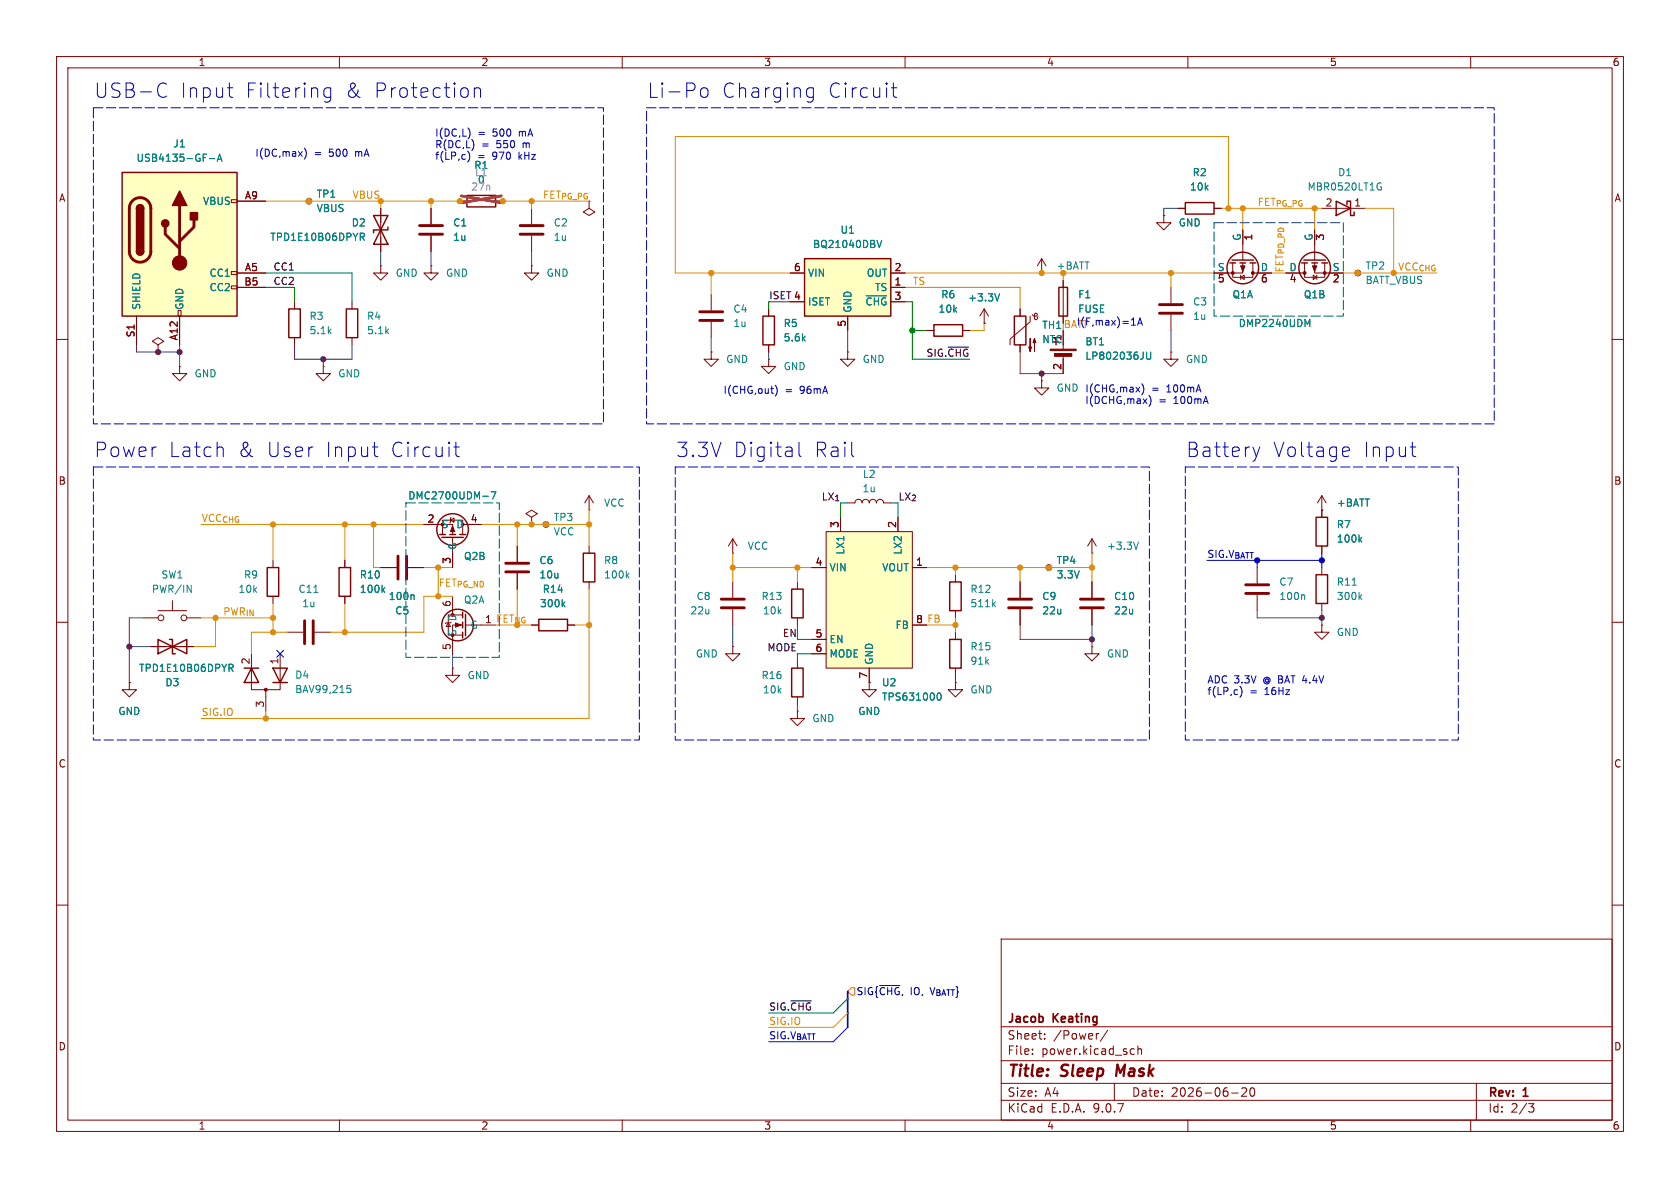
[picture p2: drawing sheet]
<svg xmlns="http://www.w3.org/2000/svg" width="297mm" height="210mm" viewBox="0 0 297 210" stroke-linecap="round" stroke-linejoin="round" font-family="sans-serif">
<g fill="none" stroke="#840000" stroke-width=".18">
<path d="M10 10h277v190h-277zM12 12h273v186h-273zM60 10v2M110 10v2M160 10v2M210 10v2M260 10v2M76.2 36.8v2.8M52.1 53.3v1.3M52.1 59.7v1.3M76.2 41.7v2.8M125.7 52.1v2.8"/>
<path d="M125.7 56.9v2.8M135.9 54.6v1.3M10 60h2M27.9 61l1.1-.7-1.1-.6-1 .6 1 .7v1.2M27.9 62.2h.1M57.1 64.8v1.2h1.3l-1.3 1.3-1.2-1.3h1.2M57.1 64.8h.1M125.7 62.2v1.3h1.3l-1.3 1.3-1.2-1.3h1.2M125.7 62.2h.1M135.9 61v1.2M149.9 62.2v1.3h1.2l-1.2 1.3-1.3-1.3h1.3M149.9 62.2h.1"/>
<path d="M285 60h2M10 110h2M168.9 101.6v1.3M168.9 108v1.2M222.2 100.3v2.8M222.2 105.2v2.8M233.7 100.3v1.3M233.7 106.7v1.3M285 110h2M10 160h2M177 166h108v32h-108zM285 160h2"/>
<path d="M60 198v2M110 198v2M160 198v2M177 194.5h108M177 191.5h108M177 187.5h108M177 181.5h108M182.5 186.3v.1M182.5 185.5v.1M184.7 183.6v.1M184.7 182.8v.1M194.2 182.7l-.2 .1"/>
<path d="M195.8 182.1l-1.3 2M197 191.5v3M200.1 185.4l.4 .1M200.5 186.3l-.4 .1M201.2 185.5l.2-.1 .3 .1 .1 .9M201.2 184.9v1.5M210 198v2M217.7 193.2h1.2M219.5 192.4l.6-.1 .2 .1 .1 .3-.9 1.1h.9M221.1 192.4l.2-.1a.81 .81 0 0 1 .6 .6 .81 .81 0 0 1-.3 .8l-.1 .1a.81 .81 0 0 1-.4-1.4zM260 198v2M261 191.5v6.5"/>
<path d="M270.2 195.1h1l-.5 .6 .4 .1 .1 .5-.3 .3h-.4"/>
</g>
<path d="M197.6 188.2l-.3 2" fill="none" stroke="#840000" stroke-width=".4"/>
<path d="M74.2 39.9h4M74.2 41.4h4M123.7 55.1h4.1M123.7 56.6h4.1M220.2 103.4h4.1M220.2 104.9h4.1" fill="none" stroke="#840000" stroke-width=".51"/>
<path d="M51.1 54.6h2v5.1h-2zM134.9 55.9h2v5.1h-2zM167.9 102.9h2v5.1h-2zM232.7 101.6h2v5.1h-2z" fill="none" stroke="#840000" stroke-width=".25"/>
<path d="M175.6 106.8l.4 .5M176 106.4l-.5 .5M230.5 105.1l.1 .2v.7M239.1 103.4h.7M240.4 105.5l.3 .5M240.7 105.1l-.4 .5" fill="none" stroke="#008484" stroke-width=".18"/>
<path d="M142.2 45.7h15.3v10.2h-15.3z" fill="#ffffc2"/>
<g fill="none" stroke="#840000" stroke-width=".25">
<path d="M66 38.1l2.6 5.1h-2.6l2.6-5.1zM82.5 34.5h5.1v2.1h-5.1zM209.5 35.8h5.1v2h-5.1zM236.2 35.6l2.6 1.2-2.6 1.3zM238.1 36.2v-.6h.7v2.5h.6v-.6M68.6 40.1v.5h-2.6v.5M142.2 45.7h15.3v10.2h-15.3zM165.1 57.4h5.1v2h-5.1zM179.3 55.9h2.1v5.1h-2.1zM187.2 50.8h1.5v5.1h-1.5zM217.4 46.5h1M217.8 46h3.8"/>
<path d="M219.2 46.5h1M221 46.5h1M77.7 94.5h1M78.1 95h3.8M79.5 94.5h1M81.3 94.5h1M103.1 97.8h2.1v5.1h-2.1zM27.9 113l5.1 2.6v-2.6l-5.1 2.6zM30 113h.5v2.6h.5M43.2 118.1h2.5M44.4 118.1l1.3 2.6h-2.5zM47.2 100.3h2.1v5.1h-2.1z"/>
<path d="M48.3 118.1h2.5l-1.3 2.6zM59.9 100.3h2.1v5.1h-2.1zM81.8 108.2v1M81.8 110v1M81.8 111.8v1M82.3 108.6v3.8M95.2 109.5h5.1v2h-5.1zM48.3 120.7h2.5"/>
<circle cx="219.7" cy="47.4" r="2.79"/>
<circle cx="80" cy="93.6" r="2.79"/>
<circle cx="80.9" cy="110.5" r="2.79"/>
</g>
<g fill="none" stroke="#840000" stroke-width=".18">
<path d="M54.6 35.6h.1M67.3 36.8v7.7M81.3 35.6h1.2M87.6 35.6h1.3M94 36.8v2.8M205.7 38.1v1.3h1.3l-1.3 1.2-1.2-1.2h1.2M205.7 38.1h.1M208.3 36.8h1.2M214.6 36.8h1.3M233.7 36.8h7.6M67.3 47v1.3h1.3l-1.3 1.2-1.3-1.2h1.3M67.3 47h.1"/>
<path d="M94 47v1.3h1.2l-1.2 1.2-1.3-1.2h1.3M94 47h.1M94 41.7v2.8M139.7 48.3h2.5M139.7 53.3h2.5M149.9 55.9v2.5M157.5 48.3h2.5M157.5 53.3h2.5M157.5 50.8h2.5M163.8 58.4h1.3M170.2 58.4h1.2M174 57.2h.1"/>
<path d="M174 54.6l-.8 1.3M174 54.6l.8 1.3M174 54.6v2.6M180.3 54.6v1.3M182.1 55.9v1l-3.5 3v1.1M182.5 55.6l.3 .3h.3l.2-.1 .1-.3-.3-.1-.2 .2v.7l.1 .2 .3-.1 .2-.4M184.1 48.3h.1M184.1 45.7l-.7 1.3M184.1 45.7l.8 1.3M184.1 45.7v2.6M188 49.5v7.7M188 58.4v3.3"/>
<path d="M207 50.8v2.8M207 55.6v2.8M217.9 46.5v2.5h3.6v-2.5M219.3 49l.7-.4v.8zM219.3 48.6v.8M219.7 46.5v1.8h-5.1M219.7 40.6v5.4M221.5 48.3h3.3M240 48.3h.1M135.9 63.5v1.3h1.3l-1.3 1.2-1.3-1.2h1.3M135.9 63.5h.1M180.3 61v1.2"/>
<path d="M184.1 67.3v1.3h1.3l-1.3 1.3-1.2-1.3h1.2M184.1 67.3h.1M188 62.7v3.3M207 62.2v1.3h1.3l-1.3 1.3-1.3-1.3h1.3M207 62.2h.1M48.3 99.1v1.2M61 99.1v1.2M74.9 92.7h5.1v1.8M78.2 94.5v-2.6h3.6v2.6M79.6 91.9l.7-.3v.7zM79.8 91.4l-.2 .2v.7l-.1 .2M80 95v5.3"/>
<path d="M81.8 92.7h3.3M91.4 96.5v2.8M94 91.4l1-.6-1-.6-1 .6 1 .6v1.3M94 92.7h.1M96.5 92.7h.1M104.1 96.5v1.3M25.4 109.2h2.5M26.7 114.3h7.6M27.9 108h5.1M30.5 106.2v1.8M33 109.2h2.6M44.4 115.6v6.3h5.1v-6.3"/>
<path d="M48.3 105.4v1.3M50.8 111.8h2.8M55.6 111.8h2.8M61 105.4v1.3M67.3 100.3h2.8M72.1 100.3h2.8M79.2 110.1l.4 .6h-.7zM79.8 110l-.2 .1h-.7l-.2 .1M80 118.1v1.3h1.3l-1.3 1.3-1.3-1.3h1.3M80 118.1h.1M80 105.4v3.3M81.8 108.7h-2.6v3.6h2.6"/>
<path d="M81.8 110.5h-1.8v5.1M82.3 110.5h5.3M91.4 101.3v2.8M100.3 110.5h1.3M104.1 102.9v1.2M22.9 120.7v1.2h1.2l-1.2 1.3-1.3-1.3h1.3M22.9 120.7h.1M47 121.9v3.8"/>
<circle cx="54.6" cy="35.6" r=".51"/>
<circle cx="240" cy="48.3" r=".51"/>
<circle cx="96.5" cy="92.7" r=".51"/>
<circle cx="28.4" cy="109.2" r=".51"/>
<circle cx="32.5" cy="109.2" r=".51"/>
</g>
<g fill="none" stroke="#008484" stroke-width=".18">
<path d="M243.7 32.4h.5M244 33.1h.2v.4l-.2 .1-.3-.1M63.7 41.2h.5l.2 .3-.1 .3-.6 .1M64 41.9l.4 .6M153.1 52.3h3.6M155 42.5l.5 1.3 .4-1.3M176.7 51.9l-.4 1.3M231.1 57.4l.5-.9v1.2M202.7 62.2v1.1l.2 .2 .4-.1 .1-.1v-1.1M85.4 87.7h.9M86.8 86.9h.9l-.6 1.3M33.1 103.4l.7 1.3v-1.3"/>
<path d="M40.5 117.4h.5l.2 .3-.1 .3-.6 .1M40.8 118.1l.4 .6M55.5 104.7h.7M67.7 104.2l.3 .5M68 103.9l-.5 .5M73 105.1l.2 .2v.7M99.5 106.8l.4 .5M99.9 106.4l-.5 .5M110.8 101.7l.4 .5M111.2 101.3l-.5 .5M61.4 121.2h.6M61.5 121.6h.3l.2 .3-.1 .5h-.4"/>
</g>
<path d="M91.9 39.9h4.1M91.9 41.4h4.1M205 53.8h4M205 55.4h4M70.4 98.3v4.1M71.9 98.3v4.1M89.4 99.6h4.1M53.8 109.7v4.1M55.4 109.7v4.1M89.4 101.1h4.1" fill="none" stroke="#840000" stroke-width=".51"/>
<path d="M81.3 35.6h1.2a.64 .64 0 0 1 .7-.7 .64 .64 0 0 1 .6 .7 .64 .64 0 0 1 .7-.7 .64 .64 0 0 1 .6 .7 .64 .64 0 0 1 .6-.7 .64 .64 0 0 1 .7 .7 .64 .64 0 0 1 .6-.7 .64 .64 0 0 1 .6 .7h1.3" fill="none" stroke="#a1a1a1" stroke-width=".18"/>
<path d="M81.6 34.6l7 1.3M88.6 34.6l-7 1.3" fill="none" stroke="#ff2626" stroke-width=".46"/>
<g fill="#840000" stroke="#840000" stroke-width=".18">
<path d="M80.5 110.1l1 .4-1 .4z"/>
<path d="M219.3 47h.8l-.4 1z"/>
<path d="M185.7 61.7h4.5v.3h-4.5z"/>
<path d="M186.4 62.5h3.1v.5h-3.1z"/>
<path d="M80 93l.4 1h-.8z"/>
<path d="M182.9 59.8l.2 .8h-.5l.3-.8v2.3z"/>
<path d="M182.1 59.8v2.3l-.2-.8h.5l-.3 .8z"/>
<circle cx="221.5" cy="48.3" r=".25"/>
<circle cx="217.9" cy="48.3" r=".25"/>
<circle cx="47" cy="121.9" r=".25"/>
</g>
<path d="M21.6 30.5h20.3v25.4h-20.3z" fill="#ffffc2"/>
<g fill="none" stroke="#840000" stroke-width=".18">
<path d="M40.9 35.3h1v.5h-1zM41.9 35.6h5.1M24.1 55.9v5.1M31.5 54.9h.5v1h-.5zM31.7 55.9v5.1M40.9 48h1v.5h-1zM40.9 50.5h1v.6h-1zM41.9 48.3h5.1M41.9 50.8h5.1M76.2 47v1.3h1.3l-1.3 1.2-1.3-1.2h1.3M76.2 47h.1M227.3 48.3h3.3"/>
<path d="M230.6 46.5v2.5h3.6v-2.5M232.2 48.6l.6 .4-.6 .4zM232.4 46.5v1.8h5.1M232.4 40.6v5.4M232.8 48.6v.8M31.7 64.8v1.2h1.3l-1.3 1.3-1.2-1.3h1.2M31.7 64.8h.1M104.1 90.2h.1M104.1 87.6l-.7 1.3M104.1 87.6l.8 1.3M104.1 87.6v2.6M233.7 90.2h.1"/>
<path d="M233.7 87.6l-.8 1.3M233.7 87.6l.7 1.3M233.7 87.6v3.8M233.7 96.5v1.3M180.3 102.9v2.8M180.3 107.7v2.8M185.4 100.3h.1M233.7 110.5v1.3h1.2l-1.2 1.2-1.3-1.2h1.3M233.7 110.5h.1"/>
<circle cx="185.4" cy="100.3" r=".51"/>
</g>
<g fill="none" stroke="#840000" stroke-width=".25">
<path d="M21.6 30.5h20.3v25.4h-20.3zM24.1 36.8a.64 .64 0 0 1 .7-.6 .64 .64 0 0 1 .6 .6M24.1 44.5a.64 .64 0 0 0 .7 .6 .64 .64 0 0 0 .6-.6M230.1 46.5h1M230.5 46h3.8M231.9 46.5h1M233.7 46.5h1M232.7 91.4h2v5.1h-2z"/>
<circle cx="232.4" cy="47.4" r="2.79"/>
</g>
<path d="M23.4 35.5a1.9 1.9 0 0 1 2.1-.4 1.9 1.9 0 0 1 1.2 1.7v7.7a1.91 1.91 0 0 1-1.9 1.8 1.91 1.91 0 0 1-1.9-1.8v-7.8l.1-.7zM31.7 36.3v10.2M34.3 38.9v1.2l-2.6 2.6M29.2 40.1v1.3l2.5 2.5M178.3 107.4h4.1M178.3 105.9h4.1" fill="none" stroke="#840000" stroke-width=".51"/>
<g fill="#840000" stroke="#840000" stroke-width=".25">
<path d="M24.1 36.8h1.3v7.7h-1.3z"/>
<path d="M24.3 36.4a.64 .64 0 0 1 .7-.2 .64 .64 0 0 1 .4 .6h-1.3z"/>
<path d="M24.1 44.5h1.3a.64 .64 0 0 1-.6 .6 .64 .64 0 0 1-.7-.6z"/>
<path d="M31.7 33.8l1.3 2.5h-2.5z"/>
<path d="M33.7 37.6h1.2v1.3h-1.2z"/>
<circle cx="29.2" cy="39.5" r=".63"/>
</g>
<g fill="#840000" stroke="#840000" stroke-width=".18">
<path d="M232 47h.8l-.4 1z"/>
<circle cx="31.7" cy="46.5" r="1.27"/>
<circle cx="230.6" cy="48.3" r=".25"/>
<circle cx="234.2" cy="48.3" r=".25"/>
</g>
<path d="M37 28h1M38.4 28.5l.4-1.3 .4 1.3M38.5 28.2h.6M240.4 95.3l.3 .5M240.7 95l-.4 .5" fill="none" stroke="#008484" stroke-width=".18"/>
<path d="M146 94h15.3v24.1h-15.3z" fill="#ffffc2"/>
<g fill="none" stroke="#840000" stroke-width=".18">
<path d="M41.9 35.6h5.1M54.6 35.6h.1M67.3 36.8v2.6M76.2 36.8v2.8M81.3 35.6h1.2M87.6 35.6h1.3M104.1 35.6v1.2l1.1 .7-1.1 .6-1-.6 1-.7M205.7 38.1h.1M208.3 36.8h1.2M214.6 36.8h1.3M24.1 55.9v5.1M31.7 55.9v5.1"/>
<path d="M41.9 48.3h5.1M41.9 50.8h5.1M62.2 53.3v1.3M62.2 59.7v1.3M67.3 41.9v2.6M76.2 41.7v2.8M135.9 54.6v1.3M139.7 48.3h2.5M139.7 53.3h2.5M149.9 55.9v2.5M157.5 48.3h2.5M157.5 53.3h2.5"/>
<path d="M157.5 50.8h2.5M163.8 58.4h1.3M170.2 58.4h1.2M174 57.2h.1M180.3 54.6v1.3M188 49.5v1.3M188 55.9v1.3M188 58.4v2.6M214.6 48.3h2.6M219.7 40.6v2.6M222.2 48.3h2.6M227.3 48.3h2.6"/>
<path d="M232.4 40.6v2.6M234.9 48.3h2.6M27.9 62.2h.1M135.9 61v1.2M180.3 61v1.2M188 63.5v2.5M61 99.1v1.2M74.9 92.7h2.6M80 97.8v2.5M82.5 92.7h2.6M91.4 96.5v2.8M129.5 97.8h.1"/>
<path d="M129.5 95.3l-.7 1.2M129.5 95.3l.8 1.2M129.5 95.3v2.5M146 94h15.3v24.1h-15.3zM148.6 91.4v2.6M149.9 88.9h1.2a.64 .64 0 0 1 .7-.6 .64 .64 0 0 1 .6 .6 .64 .64 0 0 1 .6-.6 .64 .64 0 0 1 .7 .6 .64 .64 0 0 1 .6-.6 .64 .64 0 0 1 .6 .6 .64 .64 0 0 1 .7-.6 .64 .64 0 0 1 .6 .6h1.3M158.7 91.4v2.6M193 97.8h.1M193 95.3l-.7 1.2M193 95.3l.8 1.2M193 95.3v2.5M233.7 90.2h.1"/>
<path d="M233.7 90.2v1.2M233.7 96.5v1.3M26.7 114.3h2.5M31.7 114.3h2.6M61 105.4v1.3M67.3 100.3h2.8M72.1 100.3h2.8M91.4 101.3v2.8M100.3 110.5h1.3M129.5 114.3v1.3h-1.2l1.2 1.2 1.3-1.2h-1.3M129.5 114.3h.1M129.5 102.9v2.8"/>
<path d="M129.5 107.7v2.8M141 102.9v1.2M141 109.2v1.3M141 116.8v1.3M143.5 100.3h2.5M143.5 113h2.5M143.5 115.6h2.5M153.7 118.1v2.6M161.3 100.3h2.5M161.3 110.5h2.5M168.9 111.8v1.2M168.9 118.1v1.3"/>
<path d="M180.3 102.9v2.8M180.3 107.7v2.8M185.4 100.3h.1M193 114.3v1.3h1.3l-1.3 1.2-1.2-1.2h1.2M193 114.3h.1M193 102.9v2.8M193 107.7v2.8M22.9 120.7h.1M141 125.7v1.3h1.2l-1.2 1.3-1.3-1.3h1.3M141 125.7h.1M141 123.2v1.3M153.7 120.7v1.2h1.2l-1.2 1.3-1.3-1.3h1.3"/>
<path d="M153.7 120.7h.1M168.9 120.7v1.2h1.3l-1.3 1.3-1.3-1.3h1.3M168.9 120.7h.1"/>
</g>
<g fill="none" stroke="#008484" stroke-width=".18">
<path d="M37 28h1M38.4 28.5l.4-1.3 .4 1.3M38.5 28.2h.6M63.7 41.2h.5l.2 .3-.1 .3-.6 .1M64 41.9l.4 .6M153.1 52.3h3.6M155 42.5l.5 1.3 .4-1.3M176.7 51.9l-.4 1.3M231.1 57.4l.5-.9v1.2M202.7 62.2v1.1l.2 .2 .4-.1 .1-.1v-1.1M85.4 87.7h.9M86.8 86.9h.9l-.6 1.3"/>
<path d="M201.3 95.8l-.5 1.3M240.4 95.3l.3 .5M240.7 95l-.4 .5M40.5 117.4h.5l.2 .3-.1 .3-.6 .1M40.8 118.1l.4 .6M67.7 104.2l.3 .5M68 103.9l-.5 .5M73 105.1l.2 .2v.7M99.5 106.8l.4 .5M99.9 106.4l-.5 .5M165.7 123l.1-.4 .2-.1a.68 .68 0 0 1 .4 .6 .68 .68 0 0 1-.4 .7l-.2-.2-.1-.3"/>
</g>
<path d="M61.2 54.6h2v5.1h-2zM140 118.1h2v5.1h-2zM140 104.1h2v5.1h-2zM167.9 113h2v5.1h-2z" fill="none" stroke="#840000" stroke-width=".25"/>
<path d="M127.5 107.4h4.1M127.5 105.9h4.1M191 107.4h4.1M191 105.9h4.1" fill="none" stroke="#840000" stroke-width=".51"/>
<path d="M48.9 115l1.2 1.2M50.1 115l-1.2 1.2M155.5 174.2h3.6" fill="none" stroke="#000084" stroke-width=".18"/>
<path d="M150.5 174.6h.6v1.3h-.6l-.6-.6z" fill="none" stroke="#848400" stroke-width=".18"/>
<path d="M167.6 61.4h3.6M139.8 176.9h3.6" fill="none" stroke="#000" stroke-width=".18"/>
<path d="M149.9 175.3v6.3" fill="none" stroke="#000084" stroke-width=".3"/>
<g fill="none" stroke="#484848" stroke-width=".18">
<path d="M208.3 36.8h-2.6v1.3M67.3 44.5v2.5M76.2 44.5v2.5M94 44.5v2.5M125.7 59.7v2.5M149.9 58.4v3.8M207 58.4v3.8M24.1 61v1.2h7.6M31.7 61v3.8M52.1 61v2.5h10.1v-2.5M57.1 63.5v1.3M135.9 62.2v1.3"/>
<path d="M180.3 62.2v3.8h7.7M184.1 66v1.3M22.9 114.3h3.8M25.4 109.2h-2.5v11.5M80 115.6v2.5M129.5 110.5v3.8M168.9 119.4v1.3M180.3 110.5v2.5h12.7M193 110.5v3.8M222.2 108v1.2h11.5M233.7 108v2.5M141 124.5v1.2"/>
</g>
<g fill="none" stroke="#dd8500" stroke-width=".18">
<path d="M47 35.6h34.3M67.3 35.6v1.2M76.2 35.6v1.2M88.9 35.6h15.2M94 35.6v1.2M215.9 36.8h16.5v3.8M217.2 36.8v-12.7h-97.8v24.2h20.3M219.7 36.8v3.8M241.3 36.8h5.1v11.5M125.7 48.3v3.8M160 48.3h54.6M160 50.8h20.3v3.8"/>
<path d="M174 57.2v1.2h-2.6M188 48.3v1.2M207 48.3v2.5M224.8 48.3h2.5M237.5 48.3h16.5M35.6 92.7h39.3M48.3 92.7v6.4M61 92.7v6.4M66 92.7v7.6h1.3M85.1 92.7h19M91.4 92.7v3.8M104.1 90.2v6.3"/>
<path d="M129.5 97.8v5.1M193 97.8v5.1M35.6 109.2h12.7M38.1 109.2v5.1h-3.8M48.3 106.7v5.1M50.8 111.8h-6.4v3.8M61 106.7v5.1M74.9 100.3h5.1M77.5 100.3v5.1M80 105.4h-5.1v6.4h-16.5M91.4 104.1v6.4h-3.8M101.6 110.5h2.5"/>
<path d="M104.1 104.1v22.9h-68.5M129.5 100.3h14M141 100.3v2.6M163.8 100.3h29.2M163.8 110.5h5.1M168.9 100.3v1.3M168.9 109.2v2.6M180.3 100.3v2.6M47 125.7v1.3M149.9 179.1l-2.6 2.5h-11.4"/>
</g>
<path d="M47 50.8h5.1v2.5M47 48.3h15.2v5M139.7 53.3h-3.8v1.3M160 53.3h1.3v10.2h10.1M161.3 58.4h2.5M148.6 88.9v2.5M157.5 88.9h1.2v2.5M141 110.5v2.5h2.5M143.5 115.6h-2.5v1.2M149.9 176.5l-2.6 2.6h-11.4" fill="none" stroke="#008400" stroke-width=".18"/>
<g fill="none" stroke="#0000c2" stroke-width=".18">
<path d="M28.3 14.8a.89 .89 0 0 1 1.1 .1M29.4 17a.89 .89 0 0 1-1.1 .1M40.2 15.5h1M40.7 17.1l.5 .1M58.5 15.6l-.8-.1-.5 .5v.7l.3 .4 .2 .1 .8-.1M58.5 15.5v2.1a.69 .69 0 0 1-1.1 .3M82.6 15.8l.2 .2v.7l-.2 .3M83.9 15.8a.63 .63 0 0 1 1 .1v1.3M83.9 15.5v1.7M124.1 15.6a.69 .69 0 0 1 1.1 .4v.7a.69 .69 0 0 1-.7 .5 .69 .69 0 0 1-.7-.5v-.7zM142.7 17l.4 .2 .7-.1M143.8 15.6l-.7-.1-.4 .3"/>
<path d="M143.8 15.5v2.1a.69 .69 0 0 1-1.1 .3M157.6 15.5h.9M157.9 14.7v2.1l.2 .3 .4 .1M53.8 26.2a1.46 1.46 0 0 1 0 1.9M83 23l.1 .5-.1 .7M83 27.3v.8l-.3 .5M200 57.5h.8M201.1 57.5l.4-1.3 .5 1.3M201.2 57.1h.6M39.1 79l.4 .4v1.3M65.8 79h1M80.2 79h1"/>
<path d="M80.6 78.2v2.1l.1 .3 .5 .1M137 68.1a1.46 1.46 0 0 1 0 1.9M141.3 78.2v2.1l.3 .4M201.8 67.8a1.47 1.47 0 0 1 .1 1.9M203.1 69.9a1.46 1.46 0 0 1 0 1.9M221.5 79l.6 1.7M222.7 79l-.6 1.7M237.7 79l.7 .1 .2 .5-1.3 .3M249.3 79h1M66.2 80.3l.1 .3 .5 .1M150.7 80.6l.2 .1M213.4 99.1h20.3"/>
<path d="M222.1 80.7l-.2 .6M222.2 99.1v1.2M233.7 97.8v2.5M238.4 80.6l-.7 .1M249.8 80.6l.5 .1M219.3 121.4a1.47 1.47 0 0 1-.1 1.9M149.9 181.6l-2.6 2.6h-11.4"/>
</g>
<path d="M16.5 19.1h90.2v55.8h-90.2zM114.3 19.1h149.9v55.8h-149.9zM16.5 82.6h96.5v48.2h-96.5zM119.4 82.6h83.8v48.2h-83.8zM209.5 82.6h48.3v48.2h-48.3z" fill="none" stroke="#0000c2" stroke-width=".18" stroke-dasharray="1.7 .6"/>
<path d="M214.6 39.4h22.9v16.5h-22.9zM71.8 88.9h16.5v27.3h-16.5z" fill="none" stroke="#004848" stroke-width=".18" stroke-dasharray="1.7 .6"/>
<path d="M81.3 35.6h1.2M87.6 35.6h1.3" fill="none" stroke="#a1a1a1" stroke-width=".18"/>
<path d="M81.6 34.6l7 1.3M88.6 34.6l-7 1.3" fill="none" stroke="#ff2626" stroke-width=".46"/>
<g fill="#dd8500" stroke="#dd8500" stroke-width=".18">
<circle cx="180.3" cy="100.3" r=".46"/>
<circle cx="193" cy="100.3" r=".46"/>
<circle cx="185.4" cy="100.3" r=".46"/>
<circle cx="129.5" cy="100.3" r=".46"/>
<circle cx="219.7" cy="36.8" r=".46"/>
<circle cx="207" cy="48.3" r=".46"/>
<circle cx="217.2" cy="36.8" r=".46"/>
<circle cx="246.4" cy="48.3" r=".46"/>
<circle cx="240" cy="48.3" r=".46"/>
<circle cx="168.9" cy="110.5" r=".46"/>
<circle cx="168.9" cy="100.3" r=".46"/>
<circle cx="188" cy="48.3" r=".46"/>
<circle cx="184.1" cy="48.3" r=".46"/>
<circle cx="54.6" cy="35.6" r=".46"/>
<circle cx="61" cy="111.8" r=".46"/>
<circle cx="66" cy="92.7" r=".46"/>
<circle cx="61" cy="92.7" r=".46"/>
<circle cx="141" cy="100.3" r=".46"/>
<circle cx="104.1" cy="92.7" r=".46"/>
<circle cx="104.1" cy="110.5" r=".46"/>
<circle cx="96.5" cy="92.7" r=".46"/>
<circle cx="125.7" cy="48.3" r=".46"/>
<circle cx="77.5" cy="105.4" r=".46"/>
<circle cx="77.5" cy="100.3" r=".46"/>
<circle cx="91.4" cy="92.7" r=".46"/>
<circle cx="94" cy="92.7" r=".46"/>
<circle cx="47" cy="127" r=".46"/>
<circle cx="38.1" cy="109.2" r=".46"/>
<circle cx="48.3" cy="111.8" r=".46"/>
<circle cx="48.3" cy="109.2" r=".46"/>
<circle cx="48.3" cy="92.7" r=".46"/>
<circle cx="81.3" cy="35.6" r=".46"/>
<circle cx="94" cy="35.6" r=".46"/>
<circle cx="88.9" cy="35.6" r=".46"/>
<circle cx="76.2" cy="35.6" r=".46"/>
<circle cx="67.3" cy="35.6" r=".46"/>
</g>
<g fill="#484848" stroke="#484848" stroke-width=".18">
<circle cx="233.7" cy="109.2" r=".46"/>
<circle cx="193" cy="113" r=".46"/>
<circle cx="184.1" cy="66" r=".46"/>
<circle cx="31.7" cy="62.2" r=".46"/>
<circle cx="27.9" cy="62.2" r=".46"/>
<circle cx="57.1" cy="63.5" r=".46"/>
<circle cx="22.9" cy="114.3" r=".46"/>
</g>
<circle cx="233.7" cy="99.1" r=".46" fill="#0000c2" stroke="#0000c2" stroke-width=".18"/>
<circle cx="161.3" cy="58.4" r=".46" fill="#008400" stroke="#008400" stroke-width=".18"/>
<g font-size="3.5" fill="#0000c2">
<text x="16.5" y="17.5">USB-C</text>
<text x="31.7" y="17.5">Input</text>
<text x="43.1" y="17.5">Filtering</text>
<text x="60.7" y="17.5">&amp;</text>
<text x="65.8" y="17.5">Protection</text>
<text x="114.3" y="17.5">Li-Po</text>
<text x="127.4" y="17.5">Charging</text>
<text x="146.1" y="17.5">Circuit</text>
<text x="16.5" y="81">Power</text>
<text x="29.6" y="81">Latch</text>
<text x="41.8" y="81">&amp;</text>
<text x="46.8" y="81">User</text>
<text x="57.2" y="81">Input</text>
<text x="68.6" y="81">Circuit</text>
<text x="119.4" y="81">3.3V</text>
<text x="129.5" y="81">Digital</text>
<text x="143.7" y="81">Rail</text>
<text x="209.5" y="81">Battery</text>
<text x="224.9" y="81">Voltage</text>
<text x="240.8" y="81">Input</text>
</g>
<g font-size="2.8" fill="#840000">
<text x="178" y="190.9">Title:</text>
<text x="187.7" y="190.9">Sleep</text>
<text x="198.2" y="190.9">Mask</text>
</g>
<g font-size="2.1" fill="#840000">
<text x="178" y="184">Sheet:</text>
<text x="178" y="181.2">Jacob</text>
<text x="186.2" y="184">/Power/</text>
<text x="186.2" y="181.2">Keating</text>
<text x="178" y="186.7">File:</text>
<text x="184.1" y="186.7">power.kicad_sch</text>
<text x="178" y="196.9">KiCad</text>
<text x="178" y="194.1">Size:</text>
<text x="184.7" y="194.1">A4</text>
<text x="185.7" y="196.9">E.D.A.</text>
<text x="193.3" y="196.9">9.0.7</text>
<text x="200" y="194.1">Date:</text>
<text x="207" y="194.1">2026-06-20</text>
<text x="263" y="194.3">Rev:</text>
<text x="263" y="196.9">Id:</text>
<text x="267.1" y="196.9">2/3</text>
<text x="269.4" y="194.3">1</text>
</g>
<g font-size="1.8" fill="#840000">
<text x="35" y="11.9">1</text>
<text x="85" y="11.9">2</text>
<text x="135" y="11.9">3</text>
<text x="185" y="11.9">4</text>
<text x="235" y="11.9">5</text>
<text x="285" y="11.9">6</text>
<text x="10.3" y="35.9">A</text>
<text x="43.2" y="35.3">A9</text>
<text x="285.3" y="35.9">A</text>
<text x="239.3" y="36.6">1</text>
<text x="221.7" y="42.6" transform="rotate(-90 221.7 42.6)">1</text>
<text x="234.4" y="42.6" transform="rotate(-90 234.4 42.6)">3</text>
<text x="43.1" y="50.5">B5</text>
<text x="43.2" y="48">A5</text>
<text x="140.3" y="48">6</text>
<text x="140.3" y="53.1">4</text>
<text x="158" y="48">2</text>
<text x="158" y="50.5">1</text>
<text x="158" y="53.1">3</text>
<text x="215.2" y="50.2">5</text>
<text x="222.8" y="50.2">6</text>
<text x="227.9" y="50.2">4</text>
<text x="235.5" y="50.2">2</text>
<text x="23.9" y="59.7" transform="rotate(-90 23.9 59.7)">S1</text>
<text x="149.6" y="57.9" transform="rotate(-90 149.6 57.9)">5</text>
<text x="31.5" y="60.3" transform="rotate(-90 31.5 60.3)">A12</text>
<text x="187.7" y="65.5" transform="rotate(-90 187.7 65.5)">2</text>
<text x="10.3" y="85.9">B</text>
<text x="285.3" y="85.9">B</text>
<text x="75.5" y="92.5">2</text>
<text x="83.1" y="92.5">4</text>
<text x="148.3" y="93.4" transform="rotate(-90 148.3 93.4)">3</text>
<text x="158.5" y="93.4" transform="rotate(-90 158.5 93.4)">2</text>
<text x="79.8" y="99.8" transform="rotate(-90 79.8 99.8)">3</text>
<text x="144.1" y="100.1">4</text>
<text x="161.9" y="100.1">1</text>
<text x="79.8" y="107.4" transform="rotate(-90 79.8 107.4)">6</text>
<text x="144.1" y="112.8">5</text>
<text x="161.9" y="110.2">8</text>
<text x="44.2" y="117.5" transform="rotate(-90 44.2 117.5)">2</text>
<text x="49.3" y="117.5" transform="rotate(-90 49.3 117.5)">1</text>
<text x="79.8" y="115" transform="rotate(-90 79.8 115)">5</text>
<text x="144.1" y="115.3">6</text>
<text x="46.7" y="125.2" transform="rotate(-90 46.7 125.2)">3</text>
<text x="153.4" y="120.1" transform="rotate(-90 153.4 120.1)">7</text>
<text x="10.3" y="135.9">C</text>
<text x="285.3" y="135.9">C</text>
<text x="10.3" y="185.9">D</text>
<text x="285.3" y="185.9">D</text>
<text x="35" y="199.9">1</text>
<text x="85" y="199.9">2</text>
<text x="135" y="199.9">3</text>
<text x="185" y="199.9">4</text>
<text x="235" y="199.9">5</text>
<text x="285" y="199.9">6</text>
</g>
<g font-size="1.8" fill="#008484">
<text x="24" y="28.8">USB4135-GF-A</text>
<text x="30.6" y="26.3">J1</text>
<text x="84.4" y="28.3">=</text>
<text x="55.9" y="35.2">TP1</text>
<text x="83.7" y="30.1">R1</text>
<text x="210.3" y="33.9">10k</text>
<text x="210.7" y="31.3">R2</text>
<text x="231.1" y="33.9">MBR0520LT1G</text>
<text x="236.5" y="31.3">D1</text>
<text x="35.8" y="36.4">VBUS</text>
<text x="55.9" y="37.7">VBUS</text>
<text x="62.1" y="40.2">D2</text>
<text x="80" y="40.2">C1</text>
<text x="97.8" y="40.2">C2</text>
<text x="148.5" y="41.5">U1</text>
<text x="208.3" y="40.2">GND</text>
<text x="47.7" y="42.8">TPD1E10B06DPYR</text>
<text x="80" y="42.8">1u</text>
<text x="97.8" y="42.8">1u</text>
<text x="143.6" y="44">BQ21040DBV</text>
<text x="186.7" y="47.9">+BATT</text>
<text x="219.5" y="42.6" transform="rotate(-90 219.5 42.6)">G</text>
<text x="232.2" y="42.6" transform="rotate(-90 232.2 42.6)">G</text>
<text x="241.3" y="47.9">TP2</text>
<text x="36.9" y="49.1">CC1</text>
<text x="36.9" y="51.7">CC2</text>
<text x="69.9" y="49.1">GND</text>
<text x="78.7" y="49.1">GND</text>
<text x="96.5" y="49.1">GND</text>
<text x="142.7" y="49.1">VIN</text>
<text x="153.1" y="49.1">OUT</text>
<text x="154.6" y="51.7">TS</text>
<text x="166.3" y="52.9">R6</text>
<text x="171" y="53.5">+3.3V</text>
<text x="190.5" y="52.9">F1</text>
<text x="215.2" y="48">S</text>
<text x="217.8" y="52.9">Q1A</text>
<text x="222.8" y="48">D</text>
<text x="227.9" y="48">D</text>
<text x="230.4" y="52.9">Q1B</text>
<text x="235.5" y="48">S</text>
<text x="241.3" y="50.4">BATT_VBUS</text>
<text x="25" y="54.9" transform="rotate(-90 25 54.9)">SHIELD</text>
<text x="32.6" y="54.9" transform="rotate(-90 32.6 54.9)">GND</text>
<text x="54.6" y="56.7">R3</text>
<text x="54.6" y="59.3">5.1k</text>
<text x="64.8" y="56.7">R4</text>
<text x="64.8" y="59.3">5.1k</text>
<text x="129.5" y="55.5">C4</text>
<text x="129.5" y="58">1u</text>
<text x="138.4" y="58">R5</text>
<text x="142.7" y="54.2">ISET</text>
<text x="150.7" y="55.4" transform="rotate(-90 150.7 55.4)">GND</text>
<text x="152.9" y="54.2">~{CHG}</text>
<text x="165.8" y="55.5">10k</text>
<text x="184.2" y="58.3">TH1</text>
<text x="190.5" y="55.5">FUSE</text>
<text x="210.8" y="54.2">C3</text>
<text x="210.8" y="56.7">1u</text>
<text x="218.9" y="58">DMP2240UDM</text>
<text x="128.3" y="64.4">GND</text>
<text x="138.4" y="60.6">5.6k</text>
<text x="138.4" y="65.6">GND</text>
<text x="152.4" y="64.4">GND</text>
<text x="184.2" y="60.9">NTC</text>
<text x="187.7" y="60.4" transform="rotate(-90 187.7 60.4)">1</text>
<text x="191.8" y="61.3">BT1</text>
<text x="191.8" y="63.8">LP802036JU</text>
<text x="209.6" y="64.4">GND</text>
<text x="34.3" y="66.9">GND</text>
<text x="59.7" y="66.9">GND</text>
<text x="72.1" y="88.5">DMC2700UDM-7</text>
<text x="106.7" y="89.8">VCC</text>
<text x="152.4" y="87.2">1u</text>
<text x="152.4" y="84.7">L2</text>
<text x="236.2" y="89.8">+BATT</text>
<text x="78" y="93.6">S</text>
<text x="80.6" y="93.6">D</text>
<text x="97.8" y="92.3">TP3</text>
<text x="97.8" y="94.8">VCC</text>
<text x="236.2" y="93.6">R7</text>
<text x="80.9" y="97.3" transform="rotate(-90 80.9 97.3)">G</text>
<text x="81.9" y="99.2">Q2B</text>
<text x="95.3" y="99.9">C6</text>
<text x="106.7" y="99.9">R8</text>
<text x="132.1" y="97.4">VCC</text>
<text x="146.6" y="101.2">VIN</text>
<text x="149.5" y="98.1" transform="rotate(-90 149.5 98.1)">LX1</text>
<text x="155.9" y="101.2">VOUT</text>
<text x="159.6" y="98.1" transform="rotate(-90 159.6 98.1)">LX2</text>
<text x="186.7" y="99.9">TP4</text>
<text x="195.6" y="97.4">+3.3V</text>
<text x="236.2" y="96.1">100k</text>
<text x="26.7" y="105">PWR/IN</text>
<text x="28.4" y="102.5">SW1</text>
<text x="42.1" y="105">10k</text>
<text x="43" y="102.5">R9</text>
<text x="52.7" y="105">C11</text>
<text x="53.3" y="107.5">1u</text>
<text x="63.5" y="102.5">R10</text>
<text x="63.5" y="105">100k</text>
<text x="68.6" y="106.3">100n</text>
<text x="81.9" y="106.9">Q2A</text>
<text x="95.3" y="102.5">10u</text>
<text x="95.4" y="107.5">300k</text>
<text x="95.8" y="105">R14</text>
<text x="106.7" y="102.5">100k</text>
<text x="123" y="106.3">C8</text>
<text x="134.5" y="106.3">R13</text>
<text x="171.5" y="105">R12</text>
<text x="171.5" y="107.5">511k</text>
<text x="184.2" y="106.3">C9</text>
<text x="186.7" y="102.5">3.3V</text>
<text x="196.9" y="106.3">C10</text>
<text x="226.1" y="103.7">C7</text>
<text x="226.1" y="106.3">100n</text>
<text x="236.2" y="103.7">R11</text>
<text x="236.2" y="106.3">300k</text>
<text x="69.8" y="108.8">C5</text>
<text x="80.9" y="112.5" transform="rotate(-90 80.9 112.5)">S</text>
<text x="80.9" y="109.9" transform="rotate(-90 80.9 109.9)">D</text>
<text x="83.1" y="111.4">G</text>
<text x="121.9" y="108.8">22u</text>
<text x="134.8" y="108.8">10k</text>
<text x="146.6" y="113.9">EN</text>
<text x="158.2" y="111.4">FB</text>
<text x="184.2" y="108.8">22u</text>
<text x="196.9" y="108.8">22u</text>
<text x="236.2" y="112.6">GND</text>
<text x="24.5" y="119">TPD1E10B06DPYR</text>
<text x="122.9" y="116.4">GND</text>
<text x="146.6" y="116.4">MODE</text>
<text x="154.5" y="117.6" transform="rotate(-90 154.5 117.6)">GND</text>
<text x="171.5" y="117.7">91k</text>
<text x="171.5" y="115.2">R15</text>
<text x="195.6" y="116.4">GND</text>
<text x="29.1" y="121.5">D3</text>
<text x="52.1" y="120.2">D4</text>
<text x="52.1" y="122.7">BAV99,215</text>
<text x="82.6" y="120.2">GND</text>
<text x="134.5" y="120.2">R16</text>
<text x="134.8" y="122.8">10k</text>
<text x="155.8" y="124.1">TPS631000</text>
<text x="155.8" y="121.5">U2</text>
<text x="171.5" y="122.8">GND</text>
<text x="20.8" y="126.6">GND</text>
<text x="143.5" y="127.9">GND</text>
<text x="151.6" y="126.6">GND</text>
</g>
<g font-size="1.8" fill="#0000c2">
<text x="45" y="27.9">I(DC,max)</text>
<text x="55.5" y="27.9">=</text>
<text x="58.3" y="27.9">500</text>
<text x="63.1" y="27.9">mA</text>
<text x="76.8" y="24.2">I(DC,L)</text>
<text x="76.8" y="26.3">R(DC,L)</text>
<text x="76.8" y="28.3">f(LP,c)</text>
<text x="84.5" y="24.2">=</text>
<text x="85.1" y="26.3">=</text>
<text x="87.2" y="28.3">970</text>
<text x="87.2" y="24.2">500</text>
<text x="87.9" y="26.3">550</text>
<text x="92" y="28.3">kHz</text>
<text x="92" y="24.2">mA</text>
<text x="92.7" y="26.3">m</text>
<text x="184.2" y="58.3">TH1 BATT</text>
<text x="190.2" y="57.8">I(F,max)=1A</text>
<text x="127.8" y="69.8">I(CHG,out)</text>
<text x="138.8" y="69.8">=</text>
<text x="141.5" y="69.8">96mA</text>
<text x="186.7" y="69.4">GND I(CHG,max)</text>
<text x="191.8" y="71.5">I(DCHG,max)</text>
<text x="203.6" y="69.5">=</text>
<text x="204.9" y="71.5">=</text>
<text x="206.3" y="69.5">100mA</text>
<text x="207.6" y="71.5">100mA</text>
<text x="213.4" y="98.7">SIG.V_{BATT}</text>
<text x="213.4" y="120.9">ADC 3.3V</text>
<text x="213.4" y="122.9">f(LP,c)</text>
<text x="220.9" y="122.9">=</text>
<text x="223.4" y="120.9">@ BAT 4.4V</text>
<text x="223.7" y="122.9">16Hz</text>
<text x="135.9" y="183.8">SIG.V_{BATT}</text>
</g>
<g font-size="1.8" fill="#dd8500">
<text x="62.2" y="35.2">VBUS</text>
<text x="95.8" y="35.2">FET_{PG_PG}</text>
<text x="222.2" y="36.5">FET_{PG_PG} 2</text>
<text x="247" y="47.9">VCC_{CHG}</text>
<text x="161.3" y="50.5">TS</text>
<text x="227" y="48.3" transform="rotate(-90 227 48.3)">FET_{PD_PD}</text>
<text x="35.6" y="92.4">VCC_{CHG}</text>
<text x="77.5" y="103.8">FET_{PG_ND}</text>
<text x="39.4" y="108.9">PWR_{IN}</text>
<text x="85.7" y="110.2">1 FET_{NG}</text>
<text x="161.9" y="110.2">8 FB</text>
<text x="35.6" y="126.7">SIG.IO</text>
<text x="135.9" y="181.3">SIG.IO</text>
</g>
<g font-size="1.8" fill="#a1a1a1">
<text x="83.2" y="33.9">27n</text>
<text x="83.9" y="31.3">L1</text>
<text x="84.4" y="32.6">0</text>
</g>
<g font-size="1.8">
<text x="48.3" y="47.9">CC1</text>
<text x="48.3" y="50.5">CC2</text>
<text x="135.9" y="53">ISET 4</text>
<text x="163.7" y="63.2">SIG.~{CHG}</text>
<text x="158.7" y="88.6">LX_{2}</text>
<text x="138.3" y="112.7">EN</text>
<text x="135.6" y="115.2">MODE</text>
<text x="135.9" y="178.7">SIG.~{CHG}</text>
</g>
<text font-size="1.8" fill="#008400" x="145.1" y="88.6">LX_{1}</text>
<g font-size="1.8" fill="#000084">
<text x="151.3" y="176.1">SIG{~{CHG},IO,</text>
<text x="164.6" y="176.1">V_{BATT}}</text>
</g>
</svg>
